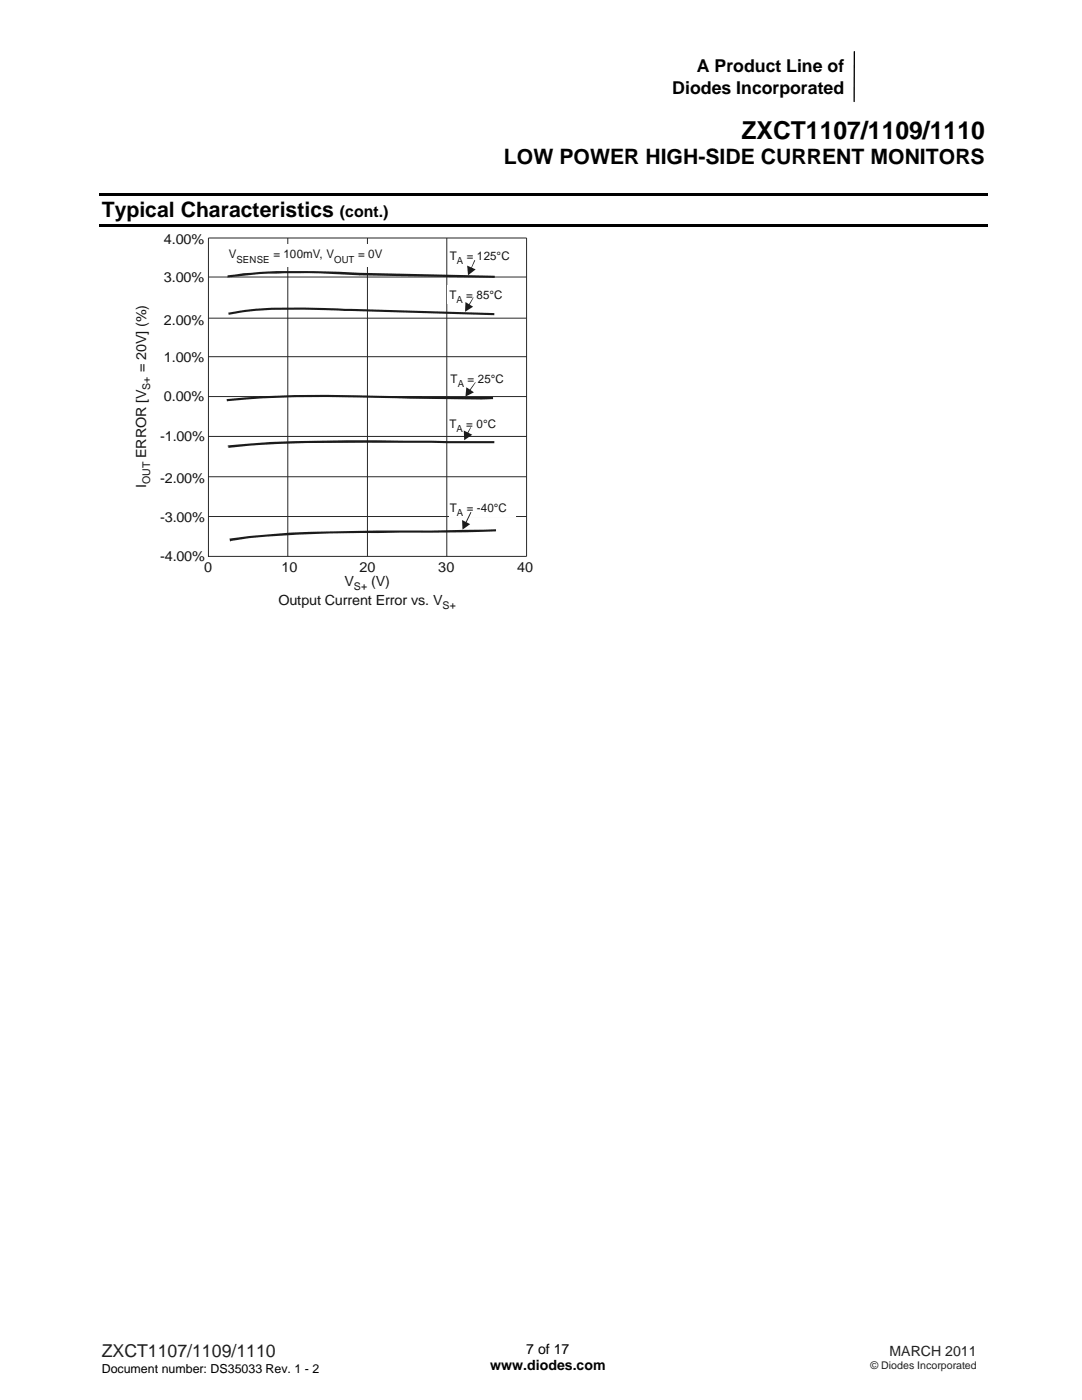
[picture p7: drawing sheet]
<svg xmlns="http://www.w3.org/2000/svg" width="216mm" height="279mm" viewBox="0 0 216 279" stroke-linecap="round" stroke-linejoin="round" font-family="sans-serif">
<path d="M170.5 10.3l-.1 10" fill="none" stroke="#000" stroke-width=".26"/>
<path d="M19.8 38.5h177.2v.6h-177.2zM19.8 44.6h177.2v.6h-177.2z" fill="#000"/>
<path d="M41.6 47.5h63.5v63.5h-63.5zM41.6 55.3h63.5M57.4 47.5v63.5M73.3 47.5v63.5M89.2 47.5v63.5M41.6 79.1h63.5M41.6 71.2h63.5M41.6 63.5h63.5M41.6 95.1h63.5M41.6 87.1h63.5M41.6 103.1h63.5" fill="none" stroke="#23282b" stroke-width=".2"/>
<g fill="#fff">
<path d="M89.3 57l.1 3.7z"/>
<path d="M89.3 57h.2v3.7h-.2z"/>
<path d="M89.4 57h.2v3.7h-.2z"/>
<path d="M89.5 57h.2v3.7h-.2z"/>
<path d="M89.6 57h.1v3.7h-.1z"/>
<path d="M89.7 57h.1v3.7h-.1z"/>
<path d="M89.7 57h.2v3.7h-.2z"/>
<path d="M89.8 57h.2v3.7h-.2z"/>
<path d="M89.9 57h.2v3.7h-.2z"/>
<path d="M90 57h.2v3.7h-.2z"/>
<path d="M90.1 57h.2v3.7h-.2z"/>
<path d="M90.2 57h.1v3.7h-.1z"/>
<path d="M90.3 57h.1v3.7h-.1z"/>
<path d="M90.3 57h.2v3.7h-.2z"/>
<path d="M90.4 57h.2v3.7h-.2z"/>
<path d="M90.5 57h.2v3.7h-.2z"/>
<path d="M90.6 57h.2v3.7h-.2z"/>
<path d="M90.7 57h.1v3.7h-.1z"/>
<path d="M90.8 57h.1v3.7h-.1z"/>
<path d="M90.8 57h.2v3.7h-.2z"/>
<path d="M90.9 57h.2v3.7h-.2z"/>
<path d="M91 57h.2v3.7h-.2z"/>
<path d="M91.1 57h.2v3.7h-.2z"/>
<path d="M91.2 57h.2v3.7h-.2z"/>
<path d="M91.3 57h.1v3.7h-.1z"/>
<path d="M91.4 57h.1v3.7h-.1z"/>
<path d="M91.4 57h.2v3.7h-.2z"/>
<path d="M91.5 57h.2v3.7h-.2z"/>
<path d="M91.6 57h.2v3.7h-.2z"/>
<path d="M91.7 57h.2v3.7h-.2z"/>
<path d="M91.8 57h.1v3.7h-.1z"/>
<path d="M91.9 57h.1v3.7h-.1z"/>
<path d="M91.9 57h.2v3.7h-.2z"/>
<path d="M92 57h.2v3.7h-.2z"/>
<path d="M92.1 57h.2v3.7h-.2z"/>
<path d="M92.2 57h.2v3.7h-.2z"/>
<path d="M92.3 57h.2v3.7h-.2z"/>
<path d="M92.4 57h.1v3.7h-.1z"/>
<path d="M92.5 57h.1v3.7h-.1z"/>
<path d="M92.5 57h.2v3.7h-.2z"/>
<path d="M92.6 57h.2v3.7h-.2z"/>
<path d="M92.7 57h.2v3.7h-.2z"/>
<path d="M92.8 57h.2v3.7h-.2z"/>
<path d="M92.9 57h.1v3.7h-.1z"/>
<path d="M93 57h.1v3.7h-.1z"/>
<path d="M93 57h.2v3.7h-.2z"/>
<path d="M93.1 57h.2v3.7h-.2z"/>
<path d="M93.2 57h.2v3.7h-.2z"/>
<path d="M93.3 57h.2v3.7h-.2z"/>
<path d="M93.4 57h.2v3.7h-.2z"/>
<path d="M93.5 57h.1v3.7h-.1z"/>
<path d="M93.6 57h.1v3.7h-.1z"/>
<path d="M93.6 57h.2v3.7h-.2z"/>
<path d="M93.7 57h.2v3.7h-.2z"/>
<path d="M93.8 57h.2v3.7h-.2z"/>
<path d="M93.9 57h.2v3.7h-.2z"/>
<path d="M94 57h.1v3.7h-.1z"/>
<path d="M94.1 57h.1v3.7h-.1z"/>
<path d="M94.1 57h.2v3.7h-.2z"/>
<path d="M94.2 57h.2v3.7h-.2z"/>
<path d="M94.3 57h.2v3.7h-.2z"/>
<path d="M94.4 57h.2v3.7h-.2z"/>
<path d="M94.5 57h.2v3.7h-.2z"/>
<path d="M94.6 57h.1v3.7h-.1z"/>
<path d="M94.7 57h.1v3.7h-.1z"/>
<path d="M94.7 57h.2v3.7h-.2z"/>
<path d="M94.8 57h.2v3.7h-.2z"/>
<path d="M94.9 57h.2v3.7h-.2z"/>
<path d="M95 57h.2v3.7h-.2z"/>
<path d="M95.1 57h.1v3.7h-.1z"/>
<path d="M95.2 57h.1v3.7h-.1z"/>
<path d="M95.2 57h.2v3.7h-.2z"/>
<path d="M95.3 57h.2v3.7h-.2z"/>
<path d="M95.4 57h.2v3.7h-.2z"/>
<path d="M95.5 57h.2v3.7h-.2z"/>
<path d="M95.6 57h.2v3.7h-.2z"/>
<path d="M95.7 57h.1v3.7h-.1z"/>
<path d="M95.8 57h.1v3.7h-.1z"/>
<path d="M95.8 57h.2v3.7h-.2z"/>
<path d="M95.9 57h.2v3.7h-.2z"/>
<path d="M96 57h.2v3.7h-.2z"/>
<path d="M96.1 57h.2v3.7h-.2z"/>
<path d="M96.2 57h.2v3.7h-.2z"/>
<path d="M96.3 57h.1v3.7h-.1z"/>
<path d="M96.4 57h.1v3.7h-.1z"/>
<path d="M96.4 57h.2v3.7h-.2z"/>
<path d="M96.5 57h.2v3.7h-.2z"/>
<path d="M96.6 57h.2v3.7h-.2z"/>
<path d="M96.7 57h.2v3.7h-.2z"/>
<path d="M96.8 57h.1v3.7h-.1z"/>
<path d="M96.9 57h.1v3.7h-.1z"/>
<path d="M96.9 57h.2v3.7h-.2z"/>
<path d="M97 57h.2v3.7h-.2z"/>
<path d="M97.1 57h.2v3.7h-.2z"/>
<path d="M97.2 57h.2v3.7h-.2z"/>
<path d="M97.3 57h.2v3.7h-.2z"/>
<path d="M97.4 57h.1v3.7h-.1z"/>
<path d="M97.5 57h.1v3.7h-.1z"/>
<path d="M97.5 57h.2v3.7h-.2z"/>
<path d="M97.6 57h.2v3.7h-.2z"/>
<path d="M97.7 57h.2v3.7h-.2z"/>
<path d="M97.8 57h.2v3.7h-.2z"/>
<path d="M97.9 57h.1v3.7h-.1z"/>
<path d="M98 57h.1v3.7h-.1z"/>
<path d="M98 57h.2v3.7h-.2z"/>
<path d="M98.1 57h.2v3.7h-.2z"/>
<path d="M98.2 57h.2v3.7h-.2z"/>
<path d="M98.3 57h.2v3.7h-.2z"/>
<path d="M98.4 57h.2v3.7h-.2z"/>
<path d="M98.5 57h.1v3.7h-.1z"/>
<path d="M98.6 57h.1v3.7h-.1z"/>
<path d="M98.6 57h.2v3.7h-.2z"/>
<path d="M98.7 57h.2v3.7h-.2z"/>
<path d="M98.8 57h.2v3.7h-.2z"/>
<path d="M98.9 57h.2v3.7h-.2z"/>
<path d="M99 57h.1v3.7h-.1z"/>
<path d="M99.1 57h.1v3.7h-.1z"/>
<path d="M99.1 57h.2v3.7h-.2z"/>
<path d="M99.2 57h.2v3.7h-.2z"/>
<path d="M99.3 57h.2v3.7h-.2z"/>
<path d="M99.4 57h.2v3.7h-.2z"/>
<path d="M99.5 57h.2v3.7h-.2z"/>
<path d="M99.6 57h.1v3.7h-.1z"/>
<path d="M99.7 57h.1v3.7h-.1z"/>
<path d="M99.7 57h.2v3.7h-.2z"/>
<path d="M99.8 57h.2v3.7h-.2z"/>
<path d="M99.9 57h.2v3.7h-.2z"/>
<path d="M100 57h.2v3.7h-.2z"/>
<path d="M100.1 57h.1v3.7h-.1z"/>
<path d="M100.2 57h.1v3.7h-.1z"/>
<path d="M100.2 57h.2v3.7h-.2z"/>
<path d="M100.3 57h.2v3.7h-.2z"/>
<path d="M100.4 57h.2v3.7h-.2z"/>
<path d="M100.5 57h.2v3.7h-.2z"/>
<path d="M100.6 57h.2v3.7h-.2z"/>
<path d="M100.7 57h.1v3.7h-.1z"/>
<path d="M100.8 57h.1v3.7h-.1z"/>
<path d="M100.8 57h.2v3.7h-.2z"/>
<path d="M100.9 57h.2v3.7h-.2z"/>
<path d="M101 57l.1 3.7z"/>
<path d="M101.1 57v3.7z"/>
<path d="M89.4 83.1l.1 3z"/>
<path d="M89.4 83.1h.2v3h-.2z"/>
<path d="M89.5 83.1h.2v3h-.2z"/>
<path d="M89.6 83.1h.1v3h-.1z"/>
<path d="M89.7 83.1h.1v3h-.1z"/>
<path d="M89.7 83.1h.2v3h-.2z"/>
<path d="M89.8 83.1h.3v3h-.3z"/>
<path d="M89.9 83.1h.3v3h-.3z"/>
<path d="M90.1 83.1h.2v3h-.2z"/>
<path d="M90.2 83.1h.1v3h-.1z"/>
<path d="M90.3 83.1h.1v3h-.1z"/>
<path d="M90.3 83.1h.2v3h-.2z"/>
<path d="M90.4 83.1h.2v3h-.2z"/>
<path d="M90.5 83.1h.2v3h-.2z"/>
<path d="M90.6 83.1h.2v3h-.2z"/>
<path d="M90.7 83.1h.1v3h-.1z"/>
<path d="M90.8 83.1h.1v3h-.1z"/>
<path d="M90.8 83.1h.2v3h-.2z"/>
<path d="M90.9 83.1h.2v3h-.2z"/>
<path d="M91 83.1h.2v3h-.2z"/>
<path d="M91.1 83.1h.2v3h-.2z"/>
<path d="M91.2 83.1h.2v3h-.2z"/>
<path d="M91.3 83.1h.1v3h-.1z"/>
<path d="M91.4 83.1h.1v3h-.1z"/>
<path d="M91.4 83.1h.2v3h-.2z"/>
<path d="M91.5 83.1h.2v3h-.2z"/>
<path d="M91.6 83.1h.2v3h-.2z"/>
<path d="M91.7 83.1h.2v3h-.2z"/>
<path d="M91.8 83.1h.1v3h-.1z"/>
<path d="M91.9 83.1h.1v3h-.1z"/>
<path d="M91.9 83.1h.2v3h-.2z"/>
<path d="M92 83.1h.2v3h-.2z"/>
<path d="M92.1 83.1h.2v3h-.2z"/>
<path d="M92.2 83.1h.2v3h-.2z"/>
<path d="M92.3 83.1h.2v3h-.2z"/>
<path d="M92.4 83.1h.1v3h-.1z"/>
<path d="M92.5 83.1h.1v3h-.1z"/>
<path d="M92.5 83.1h.2v3h-.2z"/>
<path d="M92.6 83.1h.2v3h-.2z"/>
<path d="M92.7 83.1h.2v3h-.2z"/>
<path d="M92.8 83.1h.2v3h-.2z"/>
<path d="M92.9 83.1h.1v3h-.1z"/>
<path d="M93 83.1h.1v3h-.1z"/>
<path d="M93 83.1h.2v3h-.2z"/>
<path d="M93.1 83.1h.2v3h-.2z"/>
<path d="M93.2 83.1h.2v3h-.2z"/>
<path d="M93.3 83.1h.2v3h-.2z"/>
<path d="M93.4 83.1h.2v3h-.2z"/>
<path d="M93.5 83.1h.1v3h-.1z"/>
<path d="M93.6 83.1h.1v3h-.1z"/>
<path d="M93.6 83.1h.2v3h-.2z"/>
<path d="M93.7 83.1h.2v3h-.2z"/>
<path d="M93.8 83.1h.2v3h-.2z"/>
<path d="M93.9 83.1h.2v3h-.2z"/>
<path d="M94 83.1h.1v3h-.1z"/>
<path d="M94.1 83.1h.1v3h-.1z"/>
<path d="M94.1 83.1h.2v3h-.2z"/>
<path d="M94.2 83.1h.2v3h-.2z"/>
<path d="M94.3 83.1h.2v3h-.2z"/>
<path d="M94.4 83.1h.2v3h-.2z"/>
<path d="M94.5 83.1h.2v3h-.2z"/>
<path d="M94.6 83.1h.1v3h-.1z"/>
<path d="M94.7 83.1h.1v3h-.1z"/>
<path d="M94.7 83.1h.2v3h-.2z"/>
<path d="M94.8 83.1h.2v3h-.2z"/>
<path d="M94.9 83.1h.2v3h-.2z"/>
<path d="M95 83.1h.2v3h-.2z"/>
<path d="M95.1 83.1h.1v3h-.1z"/>
<path d="M95.2 83.1h.1v3h-.1z"/>
<path d="M95.2 83.1h.2v3h-.2z"/>
<path d="M95.3 83.1h.2v3h-.2z"/>
<path d="M95.4 83.1h.2v3h-.2z"/>
<path d="M95.5 83.1h.2v3h-.2z"/>
<path d="M95.6 83.1h.2v3h-.2z"/>
<path d="M95.7 83.1h.1v3h-.1z"/>
<path d="M95.8 83.1h.1v3h-.1z"/>
<path d="M95.8 83.1h.2v3h-.2z"/>
<path d="M95.9 83.1h.2v3h-.2z"/>
<path d="M96 83.1h.2v3h-.2z"/>
<path d="M96.1 83.1h.2v3h-.2z"/>
<path d="M96.2 83.1h.2v3h-.2z"/>
<path d="M96.3 83.1h.1v3h-.1z"/>
<path d="M96.4 83.1h.1v3h-.1z"/>
<path d="M96.4 83.1h.2v3h-.2z"/>
<path d="M96.5 83.1h.2v3h-.2z"/>
<path d="M96.6 83.1h.2v3h-.2z"/>
<path d="M96.7 83.1h.2v3h-.2z"/>
<path d="M96.8 83.1h.1v3h-.1z"/>
<path d="M96.9 83.1h.1v3h-.1z"/>
<path d="M96.9 83.1h.2v3h-.2z"/>
<path d="M97 83.1h.2v3h-.2z"/>
<path d="M97.1 83.1h.2v3h-.2z"/>
<path d="M97.2 83.1h.2v3h-.2z"/>
<path d="M97.3 83.1h.2v3h-.2z"/>
<path d="M97.4 83.1h.1v3h-.1z"/>
<path d="M97.5 83.1h.1v3h-.1z"/>
<path d="M97.5 83.1h.2v3h-.2z"/>
<path d="M97.6 83.1h.2v3h-.2z"/>
<path d="M97.7 83.1h.2v3h-.2z"/>
<path d="M97.8 83.1h.2v3h-.2z"/>
<path d="M97.9 83.1h.1v3h-.1z"/>
<path d="M98 83.1h.1v3h-.1z"/>
<path d="M98 83.1h.2v3h-.2z"/>
<path d="M98.1 83.1h.2v3h-.2z"/>
<path d="M98.2 83.1h.2v3h-.2z"/>
<path d="M98.3 83.1h.2v3h-.2z"/>
<path d="M98.4 83.1h.2v3h-.2z"/>
<path d="M98.5 83.1h.1v3h-.1z"/>
<path d="M98.6 83.1h.1v3h-.1z"/>
<path d="M98.6 83.1h.2v3h-.2z"/>
<path d="M98.7 83.1h.2v3h-.2z"/>
<path d="M98.8 83.1h.2v3h-.2z"/>
<path d="M98.9 83.1h.2v3h-.2z"/>
<path d="M99 83.1h.1v3h-.1z"/>
<path d="M99.1 83.1h.1v3h-.1z"/>
<path d="M99.1 83.1h.2v3h-.2z"/>
<path d="M99.2 83.1h.2v3h-.2z"/>
<path d="M99.3 83.1h.2v3h-.2z"/>
<path d="M99.4 83.1h.2v3h-.2z"/>
<path d="M99.5 83.1h.2v3h-.2z"/>
<path d="M99.6 83.1h.1v3h-.1z"/>
<path d="M99.7 83.1h.1v3h-.1z"/>
<path d="M99.7 83.1l.1 3z"/>
<path d="M99.8 83.1v3z"/>
<path d="M44.5 48.9h.1v4.4h-.1z"/>
<path d="M44.5 48.9h.2v4.4h-.2z"/>
<path d="M44.6 48.9h.3v4.4h-.3z"/>
<path d="M44.7 48.9h.4v4.4h-.4z"/>
<path d="M44.9 48.9h.2v4.4h-.2z"/>
<path d="M45.1 48.9h.2v4.4h-.2z"/>
<path d="M45.1 48.9h.3v4.4h-.3z"/>
<path d="M45.3 48.9h.3v4.4h-.3z"/>
<path d="M45.4 48.9h.3v4.4h-.3z"/>
<path d="M45.6 48.9h.2v4.4h-.2z"/>
<path d="M45.7 48.9h.3v4.4h-.3z"/>
<path d="M45.8 48.9h.3v4.4h-.3z"/>
<path d="M46 48.9h.2v4.4h-.2z"/>
<path d="M46.1 48.9h.2v4.4h-.2z"/>
<path d="M46.2 48.9h.3v4.4h-.3z"/>
<path d="M46.3 48.9h.3v4.4h-.3z"/>
<path d="M46.5 48.9h.3v4.4h-.3z"/>
<path d="M46.6 48.9h.3v4.4h-.3z"/>
<path d="M46.8 48.9h.2v4.4h-.2z"/>
<path d="M46.9 48.9h.3v4.4h-.3z"/>
<path d="M47 48.9h.3v4.4h-.3z"/>
<path d="M47.2 48.9h.2v4.4h-.2z"/>
<path d="M47.3 48.9h.2v4.4h-.2z"/>
<path d="M47.4 48.9h.3v4.4h-.3z"/>
<path d="M47.5 48.9h.4v4.4h-.4z"/>
<path d="M47.7 48.9h.2v4.4h-.2z"/>
<path d="M47.9 48.9h.2v4.4h-.2z"/>
<path d="M47.9 48.9h.3v4.4h-.3z"/>
<path d="M48.1 48.9h.3v4.4h-.3z"/>
<path d="M48.2 48.9h.3v4.4h-.3z"/>
<path d="M48.4 48.9h.2v4.4h-.2z"/>
<path d="M48.5 48.9h.3v4.4h-.3z"/>
<path d="M48.6 48.9h.3v4.4h-.3z"/>
<path d="M48.8 48.9h.2v4.4h-.2z"/>
<path d="M48.9 48.9h.2v4.4h-.2z"/>
<path d="M49 48.9h.3v4.4h-.3z"/>
<path d="M49.1 48.9h.3v4.4h-.3z"/>
<path d="M49.3 48.9h.3v4.4h-.3z"/>
<path d="M49.4 48.9h.3v4.4h-.3z"/>
<path d="M49.6 48.9h.2v4.4h-.2z"/>
<path d="M49.7 48.9h.3v4.4h-.3z"/>
<path d="M49.8 48.9h.3v4.4h-.3z"/>
<path d="M50 48.9h.2v4.4h-.2z"/>
<path d="M50.1 48.9h.2v4.4h-.2z"/>
<path d="M50.2 48.9h.3v4.4h-.3z"/>
<path d="M50.3 48.9h.4v4.4h-.4z"/>
<path d="M50.5 48.9h.2v4.4h-.2z"/>
<path d="M50.7 48.9h.2v4.4h-.2z"/>
<path d="M50.7 48.9h.3v4.4h-.3z"/>
<path d="M50.9 48.9h.3v4.4h-.3z"/>
<path d="M51 48.9h.2v4.4h-.2z"/>
<path d="M51.2 48.9h.2v4.4h-.2z"/>
<path d="M51.2 48.9h.4v4.4h-.4z"/>
<path d="M51.4 48.9h.3v4.4h-.3z"/>
<path d="M51.6 48.9h.2v4.4h-.2z"/>
<path d="M51.7 48.9h.2v4.4h-.2z"/>
<path d="M51.8 48.9h.3v4.4h-.3z"/>
<path d="M51.9 48.9h.3v4.4h-.3z"/>
<path d="M52.1 48.9h.2v4.4h-.2z"/>
<path d="M52.2 48.9h.3v4.4h-.3z"/>
<path d="M52.3 48.9h.3v4.4h-.3z"/>
<path d="M52.5 48.9h.3v4.4h-.3z"/>
<path d="M52.6 48.9h.3v4.4h-.3z"/>
<path d="M52.8 48.9h.2v4.4h-.2z"/>
<path d="M52.9 48.9h.3v4.4h-.3z"/>
<path d="M53 48.9h.3v4.4h-.3z"/>
<path d="M53.2 48.9h.2v4.4h-.2z"/>
<path d="M53.3 48.9h.2v4.4h-.2z"/>
<path d="M53.4 48.9h.3v4.4h-.3z"/>
<path d="M53.5 48.9h.3v4.4h-.3z"/>
<path d="M53.7 48.9h.3v4.4h-.3z"/>
<path d="M53.8 48.9h.3v4.4h-.3z"/>
<path d="M54 48.9h.2v4.4h-.2z"/>
<path d="M54.1 48.9h.3v4.4h-.3z"/>
<path d="M54.2 48.9h.3v4.4h-.3z"/>
<path d="M54.4 48.9h.2v4.4h-.2z"/>
<path d="M54.5 48.9h.2v4.4h-.2z"/>
<path d="M54.6 48.9h.3v4.4h-.3z"/>
<path d="M54.7 48.9h.4v4.4h-.4z"/>
<path d="M54.9 48.9h.2v4.4h-.2z"/>
<path d="M55.1 48.9h.2v4.4h-.2z"/>
<path d="M55.1 48.9h.3v4.4h-.3z"/>
<path d="M55.3 48.9h.3v4.4h-.3z"/>
<path d="M55.4 48.9h.2v4.4h-.2z"/>
<path d="M55.6 48.9h.2v4.4h-.2z"/>
<path d="M55.6 48.9h.4v4.4h-.4z"/>
<path d="M55.8 48.9h.3v4.4h-.3z"/>
<path d="M56 48.9h.2v4.4h-.2z"/>
<path d="M56.1 48.9h.2v4.4h-.2z"/>
<path d="M56.2 48.9h.3v4.4h-.3z"/>
<path d="M56.3 48.9h.3v4.4h-.3z"/>
<path d="M56.5 48.9h.2v4.4h-.2z"/>
<path d="M56.6 48.9h.3v4.4h-.3z"/>
<path d="M56.7 48.9h.3v4.4h-.3z"/>
<path d="M56.9 48.9h.3v4.4h-.3z"/>
<path d="M57 48.9h.3v4.4h-.3z"/>
<path d="M57.2 48.9h.2v4.4h-.2z"/>
<path d="M57.3 48.9h.2v4.4h-.2z"/>
<path d="M57.4 48.9h.3v4.4h-.3z"/>
<path d="M57.5 48.9h.3v4.4h-.3z"/>
<path d="M57.7 48.9h.2v4.4h-.2z"/>
<path d="M57.8 48.9h.3v4.4h-.3z"/>
<path d="M57.9 48.9h.3v4.4h-.3z"/>
<path d="M58.1 48.9h.3v4.4h-.3z"/>
<path d="M58.2 48.9h.2v4.4h-.2z"/>
<path d="M58.4 48.9h.2v4.4h-.2z"/>
<path d="M58.4 48.9h.4v4.4h-.4z"/>
<path d="M58.6 48.9h.3v4.4h-.3z"/>
<path d="M58.8 48.9h.2v4.4h-.2z"/>
<path d="M58.9 48.9h.2v4.4h-.2z"/>
<path d="M59 48.9h.3v4.4h-.3z"/>
<path d="M59.1 48.9h.3v4.4h-.3z"/>
<path d="M59.3 48.9h.2v4.4h-.2z"/>
<path d="M59.4 48.9h.3v4.4h-.3z"/>
<path d="M59.5 48.9h.3v4.4h-.3z"/>
<path d="M59.7 48.9h.3v4.4h-.3z"/>
<path d="M59.8 48.9h.2v4.4h-.2z"/>
<path d="M60 48.9h.2v4.4h-.2z"/>
<path d="M60 48.9h.3v4.4h-.3z"/>
<path d="M60.2 48.9h.3v4.4h-.3z"/>
<path d="M60.3 48.9h.3v4.4h-.3z"/>
<path d="M60.5 48.9h.2v4.4h-.2z"/>
<path d="M60.6 48.9h.3v4.4h-.3z"/>
<path d="M60.7 48.9h.3v4.4h-.3z"/>
<path d="M60.9 48.9h.3v4.4h-.3z"/>
<path d="M61 48.9h.2v4.4h-.2z"/>
<path d="M61.2 48.9h.2v4.4h-.2z"/>
<path d="M61.2 48.9h.4v4.4h-.4z"/>
<path d="M61.4 48.9h.3v4.4h-.3z"/>
<path d="M61.6 48.9h.2v4.4h-.2z"/>
<path d="M61.7 48.9h.2v4.4h-.2z"/>
<path d="M61.8 48.9h.3v4.4h-.3z"/>
<path d="M61.9 48.9h.3v4.4h-.3z"/>
<path d="M62.1 48.9h.2v4.4h-.2z"/>
<path d="M62.2 48.9h.3v4.4h-.3z"/>
<path d="M62.3 48.9h.3v4.4h-.3z"/>
<path d="M62.5 48.9h.3v4.4h-.3z"/>
<path d="M62.6 48.9h.2v4.4h-.2z"/>
<path d="M62.8 48.9h.2v4.4h-.2z"/>
<path d="M62.8 48.9h.3v4.4h-.3z"/>
<path d="M63 48.9h.3v4.4h-.3z"/>
<path d="M63.1 48.9h.3v4.4h-.3z"/>
<path d="M63.3 48.9h.2v4.4h-.2z"/>
<path d="M63.4 48.9h.3v4.4h-.3z"/>
<path d="M63.5 48.9h.3v4.4h-.3z"/>
<path d="M63.7 48.9h.2v4.4h-.2z"/>
<path d="M63.8 48.9h.3v4.4h-.3z"/>
<path d="M63.9 48.9h.3v4.4h-.3z"/>
<path d="M64.1 48.9h.3v4.4h-.3z"/>
<path d="M64.2 48.9h.3v4.4h-.3z"/>
<path d="M64.4 48.9h.2v4.4h-.2z"/>
<path d="M64.5 48.9h.2v4.4h-.2z"/>
<path d="M64.6 48.9h.3v4.4h-.3z"/>
<path d="M64.7 48.9h.3v4.4h-.3z"/>
<path d="M64.9 48.9h.2v4.4h-.2z"/>
<path d="M65 48.9h.3v4.4h-.3z"/>
<path d="M65.1 48.9h.3v4.4h-.3z"/>
<path d="M65.3 48.9h.3v4.4h-.3z"/>
<path d="M65.4 48.9h.2v4.4h-.2z"/>
<path d="M65.6 48.9h.2v4.4h-.2z"/>
<path d="M65.6 48.9h.4v4.4h-.4z"/>
<path d="M65.8 48.9h.3v4.4h-.3z"/>
<path d="M66 48.9h.2v4.4h-.2z"/>
<path d="M66.1 48.9h.2v4.4h-.2z"/>
<path d="M66.2 48.9h.3v4.4h-.3z"/>
<path d="M66.3 48.9h.3v4.4h-.3z"/>
<path d="M66.5 48.9h.2v4.4h-.2z"/>
<path d="M66.6 48.9h.3v4.4h-.3z"/>
<path d="M66.7 48.9h.3v4.4h-.3z"/>
<path d="M66.9 48.9h.3v4.4h-.3z"/>
<path d="M67 48.9h.2v4.4h-.2z"/>
<path d="M67.2 48.9h.2v4.4h-.2z"/>
<path d="M67.2 48.9h.3v4.4h-.3z"/>
<path d="M67.4 48.9h.3v4.4h-.3z"/>
<path d="M67.5 48.9h.3v4.4h-.3z"/>
<path d="M67.7 48.9h.2v4.4h-.2z"/>
<path d="M67.8 48.9h.3v4.4h-.3z"/>
<path d="M67.9 48.9h.3v4.4h-.3z"/>
<path d="M68.1 48.9h.2v4.4h-.2z"/>
<path d="M68.2 48.9h.2v4.4h-.2z"/>
<path d="M68.3 48.9h.3v4.4h-.3z"/>
<path d="M68.4 48.9h.4v4.4h-.4z"/>
<path d="M68.6 48.9h.3v4.4h-.3z"/>
<path d="M68.8 48.9h.2v4.4h-.2z"/>
<path d="M68.9 48.9h.2v4.4h-.2z"/>
<path d="M69 48.9h.3v4.4h-.3z"/>
<path d="M69.1 48.9h.2v4.4h-.2z"/>
<path d="M69.3 48.9h.2v4.4h-.2z"/>
<path d="M69.3 48.9h.4v4.4h-.4z"/>
<path d="M69.5 48.9h.3v4.4h-.3z"/>
<path d="M69.7 48.9h.2v4.4h-.2z"/>
<path d="M69.8 48.9h.2v4.4h-.2z"/>
<path d="M69.9 48.9h.3v4.4h-.3z"/>
<path d="M70 48.9h.3v4.4h-.3z"/>
<path d="M70.2 48.9h.2v4.4h-.2z"/>
<path d="M70.3 48.9h.3v4.4h-.3z"/>
<path d="M70.4 48.9h.3v4.4h-.3z"/>
<path d="M70.6 48.9h.3v4.4h-.3z"/>
<path d="M70.7 48.9h.3v4.4h-.3z"/>
<path d="M70.9 48.9h.2v4.4h-.2z"/>
<path d="M71 48.9h.2v4.4h-.2z"/>
<path d="M71.1 48.9h.3v4.4h-.3z"/>
<path d="M71.2 48.9h.3v4.4h-.3z"/>
<path d="M71.4 48.9h.2v4.4h-.2z"/>
<path d="M71.5 48.9h.3v4.4h-.3z"/>
<path d="M71.6 48.9h.3v4.4h-.3z"/>
<path d="M71.8 48.9h.3v4.4h-.3z"/>
<path d="M71.9 48.9h.2v4.4h-.2z"/>
<path d="M72.1 48.9h.2v4.4h-.2z"/>
<path d="M72.1 48.9h.4v4.4h-.4z"/>
<path d="M72.3 48.9h.3v4.4h-.3z"/>
<path d="M72.5 48.9h.2v4.4h-.2z"/>
<path d="M72.6 48.9h.2v4.4h-.2z"/>
<path d="M72.7 48.9h.3v4.4h-.3z"/>
<path d="M72.8 48.9h.3v4.4h-.3z"/>
<path d="M73 48.9h.2v4.4h-.2z"/>
<path d="M73.1 48.9h.3v4.4h-.3z"/>
<path d="M73.2 48.9h.3v4.4h-.3z"/>
<path d="M73.4 48.9h.3v4.4h-.3z"/>
<path d="M73.5 48.9h.2v4.4h-.2z"/>
<path d="M73.7 48.9h.2v4.4h-.2z"/>
<path d="M73.7 48.9h.3v4.4h-.3z"/>
<path d="M73.9 48.9h.3v4.4h-.3z"/>
<path d="M74 48.9h.3v4.4h-.3z"/>
<path d="M74.2 48.9h.2v4.4h-.2z"/>
<path d="M74.3 48.9h.3v4.4h-.3z"/>
<path d="M74.4 48.9h.3v4.4h-.3z"/>
<path d="M74.6 48.9h.2v4.4h-.2z"/>
<path d="M74.7 48.9h.3v4.4h-.3z"/>
<path d="M74.8 48.9h.3v4.4h-.3z"/>
<path d="M75 48.9h.3v4.4h-.3z"/>
<path d="M75.1 48.9h.3v4.4h-.3z"/>
<path d="M75.3 48.9h.2v4.4h-.2z"/>
<path d="M75.4 48.9h.2v4.4h-.2z"/>
<path d="M75.5 48.9h.3v4.4h-.3z"/>
<path d="M75.6 48.9h.3v4.4h-.3z"/>
<path d="M75.8 48.9h.2v4.4h-.2z"/>
<path d="M75.9 48.9h.3v4.4h-.3z"/>
<path d="M76 48.9h.3v4.4h-.3z"/>
<path d="M76.2 48.9h.3v4.4h-.3z"/>
<path d="M76.3 48.9h.2v4.4h-.2z"/>
<path d="M76.5 48.9h.2v4.4h-.2z"/>
<path d="M76.5 48.9h.4v4.4h-.4z"/>
<path d="M76.7 48.9h.3v4.4h-.3z"/>
<path d="M76.9 48.9h.2v4.4h-.2z"/>
<path d="M77 48.9h.2v4.4h-.2z"/>
<path d="M77.1 48.9h.3v4.4h-.3z"/>
<path d="M77.2 48.9h.3v4.4h-.3z"/>
<path d="M77.4 48.9h.2v4.4h-.2z"/>
<path d="M77.5 48.9h.3v4.4h-.3z"/>
<path d="M77.6 48.9h.3v4.4h-.3z"/>
<path d="M77.8 48.9h.3v4.4h-.3z"/>
<path d="M77.9 48.9h.2v4.4h-.2z"/>
<path d="M78.1 48.9h.2v4.4h-.2z"/>
<path d="M78.1 48.9h.3v4.4h-.3z"/>
<path d="M78.3 48.9h.3v4.4h-.3z"/>
<path d="M78.4 48.9h.2v4.4h-.2z"/>
<path d="M78.6 48.9v4.4z"/>
<path d="M89.6 99.5l.1 3.7z"/>
<path d="M89.6 99.5h.1v3.7h-.1z"/>
<path d="M89.7 99.5h.1v3.7h-.1z"/>
<path d="M89.7 99.5h.2v3.7h-.2z"/>
<path d="M89.8 99.5h.2v3.7h-.2z"/>
<path d="M89.9 99.5h.2v3.7h-.2z"/>
<path d="M90 99.5h.2v3.7h-.2z"/>
<path d="M90.1 99.5h.2v3.7h-.2z"/>
<path d="M90.2 99.5h.1v3.7h-.1z"/>
<path d="M90.3 99.5h.1v3.7h-.1z"/>
<path d="M90.3 99.5h.2v3.7h-.2z"/>
<path d="M90.4 99.5h.2v3.7h-.2z"/>
<path d="M90.5 99.5h.2v3.7h-.2z"/>
<path d="M90.6 99.5h.2v3.7h-.2z"/>
<path d="M90.7 99.5h.1v3.7h-.1z"/>
<path d="M90.8 99.5h.1v3.7h-.1z"/>
<path d="M90.8 99.5h.2v3.7h-.2z"/>
<path d="M90.9 99.5h.2v3.7h-.2z"/>
<path d="M91 99.5h.2v3.7h-.2z"/>
<path d="M91.1 99.5h.2v3.7h-.2z"/>
<path d="M91.2 99.5h.2v3.7h-.2z"/>
<path d="M91.3 99.5h.1v3.7h-.1z"/>
<path d="M91.4 99.5h.1v3.7h-.1z"/>
<path d="M91.4 99.5h.2v3.7h-.2z"/>
<path d="M91.5 99.5h.2v3.7h-.2z"/>
<path d="M91.6 99.5h.2v3.7h-.2z"/>
<path d="M91.7 99.5h.2v3.7h-.2z"/>
<path d="M91.8 99.5h.1v3.7h-.1z"/>
<path d="M91.9 99.5h.1v3.7h-.1z"/>
<path d="M91.9 99.5h.2v3.7h-.2z"/>
<path d="M92 99.5h.2v3.7h-.2z"/>
<path d="M92.1 99.5h.2v3.7h-.2z"/>
<path d="M92.2 99.5h.2v3.7h-.2z"/>
<path d="M92.3 99.5h.2v3.7h-.2z"/>
<path d="M92.4 99.5h.1v3.7h-.1z"/>
<path d="M92.5 99.5h.1v3.7h-.1z"/>
<path d="M92.5 99.5h.2v3.7h-.2z"/>
<path d="M92.6 99.5h.2v3.7h-.2z"/>
<path d="M92.7 99.5h.2v3.7h-.2z"/>
<path d="M92.8 99.5h.2v3.7h-.2z"/>
<path d="M92.9 99.5h.1v3.7h-.1z"/>
<path d="M93 99.5h.1v3.7h-.1z"/>
<path d="M93 99.5h.2v3.7h-.2z"/>
<path d="M93.1 99.5h.2v3.7h-.2z"/>
<path d="M93.2 99.5h.2v3.7h-.2z"/>
<path d="M93.3 99.5h.2v3.7h-.2z"/>
<path d="M93.4 99.5h.2v3.7h-.2z"/>
<path d="M93.5 99.5h.1v3.7h-.1z"/>
<path d="M93.6 99.5h.1v3.7h-.1z"/>
<path d="M93.6 99.5h.2v3.7h-.2z"/>
<path d="M93.7 99.5h.2v3.7h-.2z"/>
<path d="M93.8 99.5h.2v3.7h-.2z"/>
<path d="M93.9 99.5h.2v3.7h-.2z"/>
<path d="M94 99.5h.1v3.7h-.1z"/>
<path d="M94.1 99.5h.1v3.7h-.1z"/>
<path d="M94.1 99.5h.2v3.7h-.2z"/>
<path d="M94.2 99.5h.2v3.7h-.2z"/>
<path d="M94.3 99.5h.2v3.7h-.2z"/>
<path d="M94.4 99.5h.2v3.7h-.2z"/>
<path d="M94.5 99.5h.2v3.7h-.2z"/>
<path d="M94.6 99.5h.1v3.7h-.1z"/>
<path d="M94.7 99.5h.1v3.7h-.1z"/>
<path d="M94.7 99.5h.2v3.7h-.2z"/>
<path d="M94.8 99.5h.2v3.7h-.2z"/>
<path d="M94.9 99.5h.2v3.7h-.2z"/>
<path d="M95 99.5h.2v3.7h-.2z"/>
<path d="M95.1 99.5h.1v3.7h-.1z"/>
<path d="M95.2 99.5h.1v3.7h-.1z"/>
<path d="M95.2 99.5h.2v3.7h-.2z"/>
<path d="M95.3 99.5h.2v3.7h-.2z"/>
<path d="M95.4 99.5h.2v3.7h-.2z"/>
<path d="M95.5 99.5h.2v3.7h-.2z"/>
<path d="M95.6 99.5h.2v3.7h-.2z"/>
<path d="M95.7 99.5h.1v3.7h-.1z"/>
<path d="M95.8 99.5h.1v3.7h-.1z"/>
<path d="M95.8 99.5h.2v3.7h-.2z"/>
<path d="M95.9 99.5h.2v3.7h-.2z"/>
<path d="M96 99.5h.2v3.7h-.2z"/>
<path d="M96.1 99.5h.2v3.7h-.2z"/>
<path d="M96.2 99.5h.2v3.7h-.2z"/>
<path d="M96.3 99.5h.1v3.7h-.1z"/>
<path d="M96.4 99.5h.1v3.7h-.1z"/>
<path d="M96.4 99.5h.2v3.7h-.2z"/>
<path d="M96.5 99.5h.2v3.7h-.2z"/>
<path d="M96.6 99.5h.2v3.7h-.2z"/>
<path d="M96.7 99.5h.2v3.7h-.2z"/>
<path d="M96.8 99.5h.1v3.7h-.1z"/>
<path d="M96.9 99.5h.1v3.7h-.1z"/>
<path d="M96.9 99.5h.2v3.7h-.2z"/>
<path d="M97 99.5h.2v3.7h-.2z"/>
<path d="M97.1 99.5h.2v3.7h-.2z"/>
<path d="M97.2 99.5h.2v3.7h-.2z"/>
<path d="M97.3 99.5h.2v3.7h-.2z"/>
<path d="M97.4 99.5h.1v3.7h-.1z"/>
<path d="M97.5 99.5h.1v3.7h-.1z"/>
<path d="M97.5 99.5h.2v3.7h-.2z"/>
<path d="M97.6 99.5h.2v3.7h-.2z"/>
<path d="M97.7 99.5h.2v3.7h-.2z"/>
<path d="M97.8 99.5h.2v3.7h-.2z"/>
<path d="M97.9 99.5h.1v3.7h-.1z"/>
<path d="M98 99.5h.1v3.7h-.1z"/>
<path d="M98 99.5h.2v3.7h-.2z"/>
<path d="M98.1 99.5h.2v3.7h-.2z"/>
<path d="M98.2 99.5h.2v3.7h-.2z"/>
<path d="M98.3 99.5h.2v3.7h-.2z"/>
<path d="M98.4 99.5h.2v3.7h-.2z"/>
<path d="M98.5 99.5h.1v3.7h-.1z"/>
<path d="M98.6 99.5h.1v3.7h-.1z"/>
<path d="M98.6 99.5h.2v3.7h-.2z"/>
<path d="M98.7 99.5h.2v3.7h-.2z"/>
<path d="M98.8 99.5h.2v3.7h-.2z"/>
<path d="M98.9 99.5h.2v3.7h-.2z"/>
<path d="M99 99.5h.1v3.7h-.1z"/>
<path d="M99.1 99.5h.1v3.7h-.1z"/>
<path d="M99.1 99.5h.2v3.7h-.2z"/>
<path d="M99.2 99.5h.2v3.7h-.2z"/>
<path d="M99.3 99.5h.2v3.7h-.2z"/>
<path d="M99.4 99.5h.2v3.7h-.2z"/>
<path d="M99.5 99.5h.2v3.7h-.2z"/>
<path d="M99.6 99.5h.1v3.7h-.1z"/>
<path d="M99.7 99.5h.1v3.7h-.1z"/>
<path d="M99.7 99.5h.2v3.7h-.2z"/>
<path d="M99.8 99.5h.2v3.7h-.2z"/>
<path d="M99.9 99.5h.2v3.7h-.2z"/>
<path d="M100 99.5h.2v3.7h-.2z"/>
<path d="M100.1 99.5h.1v3.7h-.1z"/>
<path d="M100.2 99.5h.1v3.7h-.1z"/>
<path d="M100.2 99.5h.2v3.7h-.2z"/>
<path d="M100.3 99.5h.2v3.7h-.2z"/>
<path d="M100.4 99.5h.2v3.7h-.2z"/>
<path d="M100.5 99.5h.2v3.7h-.2z"/>
<path d="M100.6 99.5h.2v3.7h-.2z"/>
<path d="M100.7 99.5h.1v3.7h-.1z"/>
<path d="M100.8 99.5h.1v3.7h-.1z"/>
<path d="M100.8 99.5h.2v3.7h-.2z"/>
<path d="M100.9 99.5h.2v3.7h-.2z"/>
<path d="M101 99.5h.2v3.7h-.2z"/>
<path d="M101.1 99.5h.2v3.7h-.2z"/>
<path d="M101.2 99.5h.1v3.7h-.1z"/>
<path d="M101.3 99.5h.1v3.7h-.1z"/>
<path d="M101.3 99.5h.2v3.7h-.2z"/>
<path d="M101.4 99.5h.2v3.7h-.2z"/>
<path d="M101.5 99.5h.2v3.7h-.2z"/>
<path d="M101.6 99.5h.2v3.7h-.2z"/>
<path d="M101.7 99.5h.2v3.7h-.2z"/>
<path d="M101.8 99.5h.1v3.7h-.1z"/>
<path d="M101.9 99.5h.1v3.7h-.1z"/>
<path d="M101.9 99.5h.2v3.7h-.2z"/>
<path d="M102 99.5h.2v3.7h-.2z"/>
<path d="M102.1 99.5h.2v3.7h-.2z"/>
<path d="M102.2 99.5h.2v3.7h-.2z"/>
<path d="M102.3 99.5h.1v3.7h-.1z"/>
<path d="M102.4 99.5h.1v3.7h-.1z"/>
<path d="M102.4 99.5h.2v3.7h-.2z"/>
<path d="M102.5 99.5h.2v3.7h-.2z"/>
<path d="M102.6 99.5h.2v3.7h-.2z"/>
<path d="M102.7 99.5h.2v3.7h-.2z"/>
<path d="M102.8 99.5l.1 3.7z"/>
<path d="M102.9 99.5v3.7z"/>
</g>
<g fill="#1f1a17">
<path d="M94.7 51.9l.1 .1-.7 1.6-.1-.1z"/>
<path d="M94.4 59.4h.1l-.9 1.6-.1-.1z"/>
<path d="M94.8 76.3h.1l-1.1 1.7-.2-.1z"/>
<path d="M93.9 85.2l.1 .1-.6 1.2-.2-.1z"/>
<path d="M93.9 102.2l.2 .1-1.1 2.1-.1-.1z"/>
<path d="M45.4 54.9l6.4-.6 6.6-.2v.4h-1.7a84.8 84.8 0 0 0-11.3 .9zM58.4 54.1l6.6 .1 6.7 .2v.5l-8.6-.4h-4.7zM71.7 54.7v.2zM71.7 54.4l27 .6v.5l-27-.6z"/>
<path d="M45.6 62.4l.1 .4zM45.6 62.4a87.6 87.6 0 0 1 19.1-.9l2.8 .1v.4l-7.9-.2a64.2 64.2 0 0 0-13.9 1zM67.5 61.6h2.5v.5l-2.5-.1zM70 61.6l28.6 .9v.4l-28.6-.8z"/>
<path d="M45.2 79.7l.1 .4zM45.2 79.7a262.1 262.1 0 0 1 34-.6v.4l-4.4-.1a231.7 231.7 0 0 0-29.5 .7zM79.2 79.1l19.2 .1v.5l-16.7-.1-2.5-.1z"/>
<path d="M45.5 88.9l.1 .5zM45.5 88.9l.1 .2zM45.6 88.9a295 295 0 0 1 34.9-1h5.5v.5h-5.5a420.6 420.6 0 0 0-30.9 .6l-4 .4zM86 87.9l12.6 .1v.5l-12.6-.1z"/>
<path d="M45.8 107.5l.1 .5zM45.9 107.7v.3zM45.8 107.5a215.7 215.7 0 0 1 34-1.6v.4l-4.4 .1a255.6 255.6 0 0 0-25.7 1l-3.8 .6zM79.8 105.9l19.2-.3v.4l-8.3 .3h-10.9z"/>
</g>
<g fill="#1f1a17">
<path d="M93.2 53l1.7 .8-1.5 1.1 1.5-1.1-1.5 1.1z" fill-rule="evenodd"/>
<path d="M92.9 60.3l1.5 .9-1.6 1 1.6-1-1.6 1z" fill-rule="evenodd"/>
<path d="M93 77.3l1.6 1-1.7 .8 1.7-.8-1.7 .8z" fill-rule="evenodd"/>
<path d="M92.5 85.9l1.7 .9-1.6 1.1 1.6-1.1-1.6 1.1z" fill-rule="evenodd"/>
<path d="M92.2 103.8l1.6 .8-1.5 1.1 1.5-1.1-1.5 1.1z" fill-rule="evenodd"/>
</g>
<text font-size="4.9" x="147.9" y="27.7">ZXCT1107/1109/1110</text>
<g font-size="4.2">
<text x="100.6" y="32.7">LOW POWER HIGH-SIDE CURRENT MONITORS</text>
<text x="20.3" y="43.4">Typical Characteristics</text>
</g>
<g font-size="3.5">
<text x="139" y="14.3">A Product Line of</text>
<text x="134.2" y="18.8">Diodes Incorporated</text>
</g>
<text font-size="3.5" fill="#231f20" x="20.3" y="270.9">ZXCT1107/1109/1110</text>
<text font-size="3.2" x="67.8" y="43.4">(cont.)</text>
<g font-size="2.8" fill="#131516">
<text x="32.7" y="48.7">4.00%</text>
<text x="32.7" y="56.3">3.00%</text>
<text x="32.7" y="64.8">2.00%</text>
<text x="29.1" y="74.3" transform="rotate(-90 29.1 74.3)">= 20V] (%)</text>
<text x="32.7" y="72.2">1.00%</text>
<text x="32.7" y="80">0.00%</text>
<text x="31.9" y="87.9">-1.00%</text>
<text x="29.1" y="91.4" transform="rotate(-90 29.1 91.4)">ERROR [V</text>
<text x="29.1" y="97.4" transform="rotate(-90 29.1 97.4)">I</text>
<text x="31.9" y="96.3">-2.00%</text>
<text x="31.9" y="104.2">-3.00%</text>
<text x="31.9" y="111.9">-4.00%</text>
<text x="40.7" y="114.1">0</text>
<text x="56.2" y="114.1">10</text>
<text x="68.8" y="116.9">V</text>
<text x="71.7" y="114.1">20</text>
<text x="74.1" y="116.9">(V)</text>
<text x="87.5" y="114.1">30</text>
<text x="103.2" y="114.1">40</text>
<text x="55.6" y="120.7">Output Current Error vs. V</text>
</g>
<g font-size="2.8">
<text x="97.8" y="273.5">www.diodes.com</text>
<text x="105" y="270.2">7 of 17</text>
</g>
<text font-size="2.8" fill="#231f20" x="177.5" y="270.6">MARCH 2011</text>
<text font-size="2.5" x="20.3" y="274">Document number: DS35033 Rev. 1 - 2</text>
<g font-size="2.4" fill="#131516">
<text x="45.7" y="51.6">V</text>
<text x="54.5" y="51.6">= 100mV, V</text>
<text x="71.5" y="51.6">= 0V</text>
<text x="89.7" y="52">T</text>
<text x="93.1" y="52">= 125°C</text>
<text x="89.7" y="59.7">T</text>
<text x="93" y="59.7">= 85°C</text>
<text x="89.9" y="76.4">T</text>
<text x="93.3" y="76.4">= 25°C</text>
<text x="89.7" y="85.5">T</text>
<text x="93" y="85.5">= 0°C</text>
<text x="89.7" y="102.2">T</text>
<text x="93.1" y="102.2">= -40°C</text>
</g>
<g font-size="2.1" fill="#131516">
<text x="30" y="77.8" transform="rotate(-90 30 77.8)">S+</text>
<text x="30" y="96.7" transform="rotate(-90 30 96.7)">OUT</text>
<text x="70.6" y="117.7">S+</text>
<text x="88.3" y="121.5">S+</text>
</g>
<text font-size="2.1" fill="#231f20" x="173.7" y="273.2">© Diodes Incorporated</text>
<g font-size="1.9" fill="#131516">
<text x="47.2" y="52.4">SENSE</text>
<text x="66.7" y="52.4">OUT</text>
<text x="91.2" y="52.7">A</text>
<text x="91.1" y="60.5">A</text>
<text x="91.4" y="77.2">A</text>
<text x="91.1" y="86.3">A</text>
<text x="91.2" y="103">A</text>
</g>
</svg>
